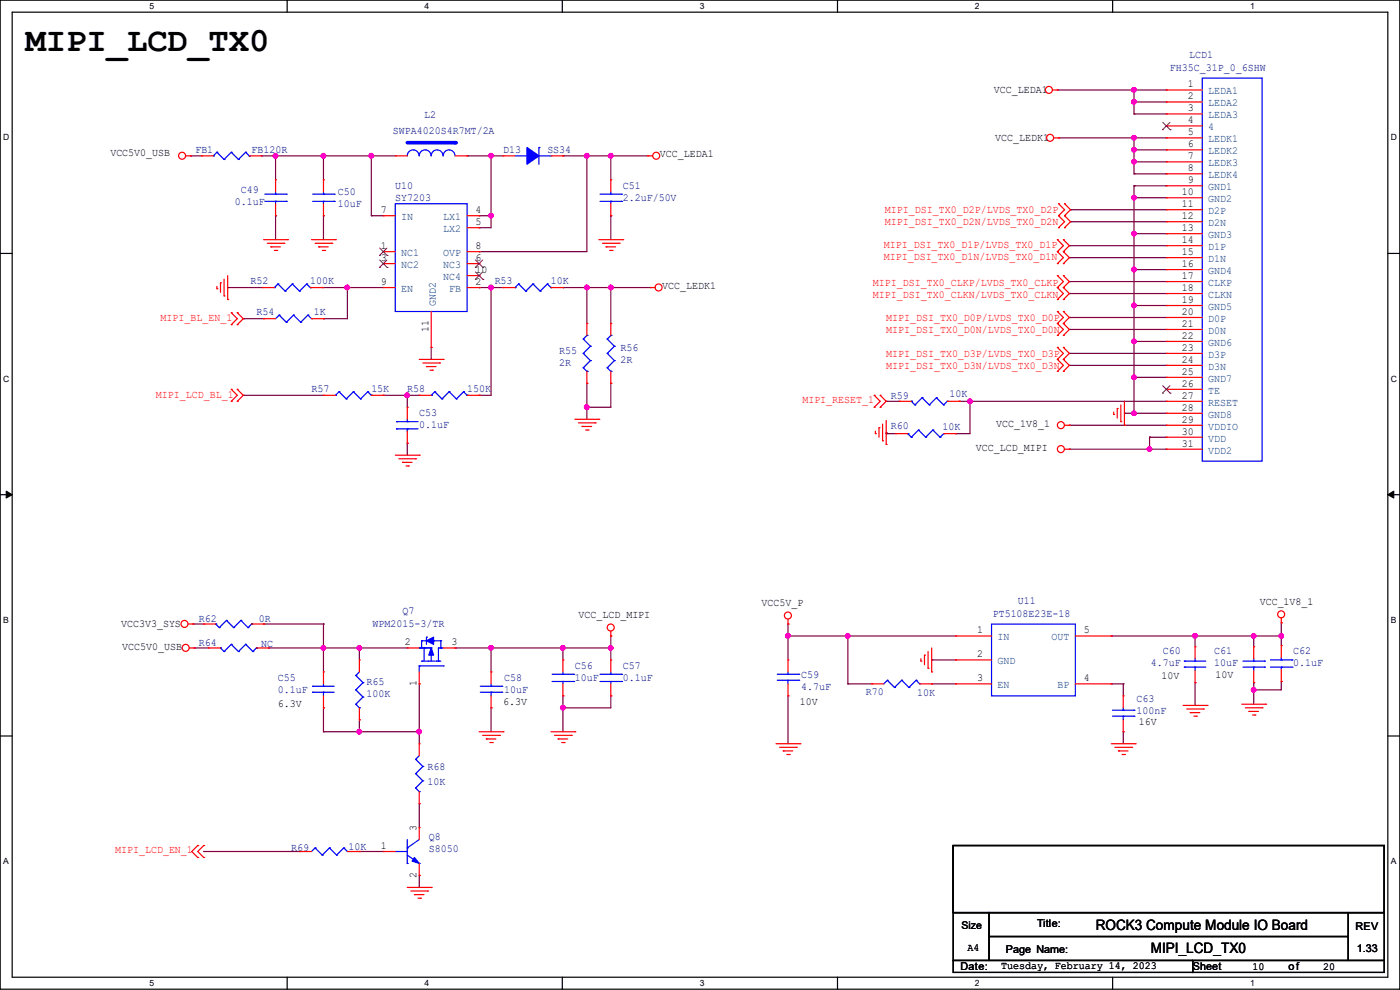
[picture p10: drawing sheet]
<svg xmlns="http://www.w3.org/2000/svg" width="297mm" height="210mm" viewBox="0 0 297 210" stroke-linecap="round" stroke-linejoin="round" font-family="sans-serif">
<path d="M0 0h297v209.8h-297zM2.6 2.6h291.8v204.7h-291.8z" fill="none" stroke="#000" stroke-width=".25"/>
<g fill="#fff">
<path d="M31.7 .3h1v2h-1z"/>
<path d="M31.7 207.6h1v1.9h-1z"/>
</g>
<path d="M60.9 0v2.6M60.9 207.3v2.5" fill="none" stroke="#000" stroke-width=".25"/>
<g fill="#fff">
<path d="M90.1 .3h1v2h-1z"/>
<path d="M90.1 207.6h1v1.9h-1z"/>
</g>
<path d="M119.3 0v2.6M119.3 207.3v2.5" fill="none" stroke="#000" stroke-width=".25"/>
<g fill="#fff">
<path d="M148.5 .3h.9v2h-.9z"/>
<path d="M148.5 207.6h.9v1.9h-.9z"/>
</g>
<path d="M177.7 0v2.6M177.7 207.3v2.5" fill="none" stroke="#000" stroke-width=".25"/>
<g fill="#fff">
<path d="M206.8 .3h1v2h-1z"/>
<path d="M206.8 207.6h1v1.9h-1z"/>
</g>
<path d="M236.1 0v2.6M236.1 207.3v2.5" fill="none" stroke="#000" stroke-width=".25"/>
<g fill="#fff">
<path d="M265.2 .3h1v2h-1z"/>
<path d="M265.2 207.6h1v1.9h-1z"/>
<path d="M.7 28.2h1.2v1.9h-1.2z"/>
<path d="M295.1 28.2h1.2v1.9h-1.2z"/>
<path d="M.7 79.3h1.2v2h-1.2z"/>
<path d="M295.1 79.3h1.2v2h-1.2z"/>
</g>
<path d="M0 53.8h2.6M294.4 53.8h2.6" fill="none" stroke="#000" stroke-width=".25"/>
<g fill="#fff">
<path d="M.7 130.5h1.2v2h-1.2z"/>
<path d="M295.1 130.5h1.1v2h-1.1z"/>
</g>
<path d="M0 104.9h2.6M294.4 104.9h2.6" fill="none" stroke="#000" stroke-width=".25"/>
<path d="M1.3 104.2l1.3 .7-1.3 .8zM294.4 104.9l1.3-.7v1.5z" fill="#000" stroke="#000" stroke-width=".21"/>
<g fill="#fff">
<path d="M.7 181.7h1.2v2h-1.2z"/>
<path d="M295.1 181.7h1.1v2h-1.1z"/>
</g>
<path d="M0 156.1h2.6M294.4 156.1h2.6M202.2 179.4h91.5v14.2h-91.5zM202.2 193.6h7.6v10.2h-7.6zM209.8 193.6h76.2v5.1h-76.2zM209.8 198.7h76.2v5.1h-76.2zM286 193.6h7.7v10.2h-7.7zM202.2 203.8h50.8v2.5h-50.8zM253 203.8h40.7v2.5h-40.7z" fill="none" stroke="#000" stroke-width=".25"/>
<g fill="none" stroke="#800040" stroke-width=".25">
<path d="M224.3 19.1h.1M224.3 19.1h23.1M240.6 19.1h.1M240.6 19.1v5.1M40.4 33.1h.1M40.4 33.1h2.3M55.4 33.1h.1M55.4 33.1h28.5M58.5 33.1h.1M58.5 33.1v5M68.6 33.1h.1M68.6 33.1v5"/>
<path d="M78.8 33.1h.1M78.8 33.1v12.7M99.1 33.1h.1M99.1 33.1h7.6M104.2 33.1h.1M104.2 33.1v15.2h-2.6M119.4 33.1h.1M119.4 33.1h18.1M124.5 33.1h.1M124.5 33.1v20.3h-22.9M129.6 33.1h.1M129.6 33.1v5"/>
<path d="M224.6 29.3h.1M224.6 29.3h22.8M240.6 39.4h.1M240.6 21.6h.1M240.6 24.2h.1M240.6 29.3h.1M240.6 34.3h.1M240.6 36.9h.1M240.6 31.8h.1M240.6 29.3v7.6M240.6 39.4v48.3M240.6 39.4h6.8"/>
<path d="M240.6 21.6h6.8M240.6 24.2h6.8M240.6 34.3h6.8M240.6 36.9h6.8M240.6 31.8h6.8M58.5 45.8h.1M58.5 45.8v5M68.6 45.8h.1M68.6 45.8v5M78.8 45.8h.1M78.8 45.8h2.5M101.6 45.8h.1"/>
<path d="M101.6 53.4h.1M101.6 48.3h.1M101.6 45.8h2.6M104.2 45.8h.1M129.6 45.8h.1M129.6 45.8v5M226.9 54.7h.1M226.9 52.1h.1M226.9 59.7h.1M226.9 54.7h20.5M226.9 52.1h20.5M226.9 59.7h20.5"/>
<path d="M227.1 47h.1M227.1 44.5h.1M227.1 47h20.3M227.1 44.5h20.3M240.6 42h.1M240.6 49.6h.1M240.6 57.2h.1M240.6 42h6.8M240.6 49.6h6.8M240.6 57.2h6.8M48.3 61h.1M48.3 61h7.4"/>
<path d="M51.6 67.6h.1M51.6 67.6h4.3M68.4 61h.1M68.4 61h12.9M68.6 67.6h.1M73.7 61h.1M73.7 61v6.6h-5.1M91.5 73.7h.1M91.5 73.7v2.5M101.6 61h.1M101.6 61h5.1M104.2 61h.1"/>
<path d="M104.2 61v22.9h-2.6M119.4 61h.1M119.4 61h18.6M124.5 61h.1M124.5 61v7.6M129.6 61h.1M129.6 61v7.6M226.9 62.3h.1M226.9 69.9h.1M226.9 77.5h.1M226.9 75h.1M226.9 67.4h.1"/>
<path d="M226.9 62.3h20.5M226.9 69.9h20.5M226.9 77.5h20.5M226.9 75h20.5M226.9 67.4h20.5M240.6 72.4h.1M240.6 64.8h.1M240.6 72.4h6.8M240.6 64.8h6.8M51.6 83.9h.1M51.6 83.9h17M81.3 83.9h.1"/>
<path d="M81.3 83.9h7.6M86.4 83.9h.1M86.4 94h.1M86.4 83.9v2.5M86.4 94v2.6M101.6 83.9h.1M124.5 81.3h.1M124.5 86.4h.1M124.5 81.3v7.6M129.6 81.3h.1M129.6 81.3v5.1h-5.1M188 91.7h.1"/>
<path d="M188 92h.1M188 85.1h.1M188 85.1h2.8M188 92h2M188 91.7v.3M202.7 92h.1M203.5 85.1h.1M203.5 85.1h43.9M205.8 85.1h.1M205.8 85.1v6.9h-3.1M226.9 90.2h.1M226.9 95.3h.1"/>
<path d="M226.9 90.2h20.5M226.9 95.3h20.5M238.5 87.7h.1M238.5 87.7h8.9M240.6 87.7h.1M240.6 80.1h.1M240.6 80.1h6.8M243.9 92.8h.1M243.9 95.3h.1M243.9 92.8v2.5M243.9 92.8h3.5M40.9 132.4h.1"/>
<path d="M40.9 132.4h2.3M41.2 137.5h.1M41.2 137.5h3M55.9 132.4h.1M55.9 132.4h12.7M56.9 137.5h.1M56.9 137.5h29.5M68.6 132.4h.1M68.6 137.5h.1M68.6 132.4v10.1M76.2 137.5h.1M76.2 137.5v2.5"/>
<path d="M96.6 137.5h.1M96.6 137.5h33M104.2 137.5h.1M104.2 137.5v5M119.4 137.5h.1M119.4 137.5v2.5M129.6 134.9h.1M129.6 137.5h.1M129.6 134.9v5.1M167.2 134.9h.1M167.2 132.4h.1M167.2 132.4v7.6"/>
<path d="M167.2 134.9h35.5M179.9 134.9h.1M179.9 134.9v10.2M197.7 140h.1M197.7 140h5M235.8 134.9h.1M235.8 134.9h36M253.5 134.9h.1M253.5 134.9v2.3M266 134.9h.1M266 134.9v2.3M271.8 132.1h.1"/>
<path d="M271.8 134.9h.1M271.8 132.1v4.8M68.6 155.2h.1M68.6 150.2h.1M68.6 150.2v5M68.6 155.2h20.3M76.2 152.7h.1M76.2 155.2h.1M76.2 152.7v2.5M88.9 145.1h.1M88.9 155.2h.1M88.9 145.1v12.7"/>
<path d="M104.2 150.2h.1M104.2 150.2v5M119.4 147.6h.1M119.4 150.2h.1M119.4 147.6v7.6M129.6 147.6h.1M129.6 147.6v2.6h-10.2M167.2 147.6h.1M167.2 147.6v10.2M179.9 145.1h.1M179.9 145.1h5.1M197.7 145.1h.1"/>
<path d="M197.7 145.1h5M235.8 145.1h.1M235.8 145.1h2.5M238.3 145.1h.1M238.3 155.2h.1M238.3 145.1v2.5M238.3 155.2v2.6M253.5 144.8h.1M253.5 144.8v4.8M266 144.8h.1M266 146.3h.1M266 144.8v4.6"/>
<path d="M271.8 144.6h.1M271.8 144.6v1.7h-5.8M88.9 170.5h.1M88.9 170.5v5.1M43.2 180.6h.1M43.2 180.6h20.3M76.2 180.6h.1M76.2 180.6h5.1M88.9 185.7h.1M88.9 185.7v2.6"/>
</g>
<g fill="#f0f" stroke="#f0f" stroke-width=".25">
<circle cx="119.4" cy="150.1" r=".49"/>
<circle cx="129.6" cy="137.4" r=".49"/>
<circle cx="68.6" cy="137.4" r=".49"/>
<circle cx="243.9" cy="95.3" r=".49"/>
<circle cx="76.2" cy="137.4" r=".49"/>
<circle cx="88.9" cy="155.2" r=".49"/>
<circle cx="76.2" cy="155.2" r=".49"/>
<circle cx="119.4" cy="137.4" r=".49"/>
<circle cx="104.2" cy="137.4" r=".49"/>
<circle cx="104.2" cy="45.7" r=".49"/>
<circle cx="104.2" cy="33" r=".49"/>
<circle cx="104.2" cy="61" r=".49"/>
<circle cx="58.4" cy="33" r=".49"/>
<circle cx="86.4" cy="83.8" r=".49"/>
<circle cx="124.5" cy="33" r=".49"/>
<circle cx="129.6" cy="33" r=".49"/>
<circle cx="78.8" cy="33" r=".49"/>
<circle cx="68.6" cy="33" r=".49"/>
<circle cx="129.6" cy="61" r=".49"/>
<circle cx="124.5" cy="61" r=".49"/>
<circle cx="124.5" cy="86.4" r=".49"/>
<circle cx="73.7" cy="61" r=".49"/>
<circle cx="240.6" cy="21.6" r=".49"/>
<circle cx="240.6" cy="19.1" r=".49"/>
<circle cx="240.6" cy="31.8" r=".49"/>
<circle cx="240.6" cy="29.2" r=".49"/>
<circle cx="240.6" cy="34.3" r=".49"/>
<circle cx="240.6" cy="57.2" r=".49"/>
<circle cx="240.6" cy="49.6" r=".49"/>
<circle cx="240.6" cy="72.4" r=".49"/>
<circle cx="240.6" cy="64.8" r=".49"/>
<circle cx="240.6" cy="87.7" r=".49"/>
<circle cx="240.6" cy="80" r=".49"/>
<circle cx="205.8" cy="85.1" r=".49"/>
<circle cx="271.8" cy="134.9" r=".49"/>
<circle cx="167.2" cy="134.9" r=".49"/>
<circle cx="179.9" cy="134.9" r=".49"/>
<circle cx="266" cy="146.3" r=".49"/>
<circle cx="240.6" cy="41.9" r=".49"/>
<circle cx="266" cy="134.9" r=".49"/>
<circle cx="253.5" cy="134.9" r=".49"/>
</g>
<g fill="none" stroke="#f00" stroke-width=".25">
<path d="M223.3 19.1h1M224.3 19.1h.1M247.4 19.1h.1M247.4 19.1h7.7M39.4 33.1h1M40.4 33.1h.1M137.5 33.1h.1M137.5 33.1h1M223.6 29.3h1M224.6 29.3h.1M247.4 21.6h.1M247.4 24.2h.1"/>
<path d="M247.4 26.7h.1M247.4 29.3h.1M247.4 31.8h.1M247.4 34.3h.1M247.4 36.9h.1M247.4 39.4h.1M247.4 29.3h7.7M247.4 21.6h7.7M247.4 24.2h7.7M247.4 26.7h7.7M247.4 31.8h7.7M247.4 34.3h7.7"/>
<path d="M247.4 36.9h7.7M247.4 39.4h7.7M46.8 60h.1M46.8 60v2M47.5 59.2v3.6M48.3 58.5v5M55.9 50.8h5.1M56.7 51.6h3.5M57.4 52.4h.1M57.4 52.4h2.1M58.2 53.1h.5M58.7 53.1h.1"/>
<path d="M60.2 51.6h.1M61 50.8h.1M66.1 50.8h5.1M66.8 51.6h3.6M67.6 52.4h.1M67.6 52.4h2M68.4 53.1h.5M68.9 53.1h.1M70.4 51.6h.1M71.2 50.8h.1M81.3 45.8h.1M81.3 55.9h.1"/>
<path d="M81.3 53.4h.1M81.3 45.8h2.6M81.3 55.9h2.6M81.3 53.4h2.6M99.1 45.8h2.5M99.1 55.9h2.5M99.1 53.4h2.5M99.1 48.3h2.5M99.1 58.5h2.5M101.6 45.8h.1M101.6 55.9h.1M101.6 48.3h.1"/>
<path d="M101.6 58.5h.1M101.6 53.4h.1M127 50.8h5.1M127.8 51.6h3.6M128.6 52.4h.1M128.6 52.4h2M129.3 53.1h.5M129.8 53.1h.1M131.4 51.6h.1M132.1 50.8h.1M224.3 53.4h.1M224.3 50.8h.1"/>
<path d="M224.3 55.9h.1M224.3 58.5h.1M224.3 50.8l1.3 1.3-1.3 1.3M224.3 53.4l1.3 1.3-1.3 1.2M224.3 58.5l1.3 1.2-1.3 1.3M224.6 45.8h.1M224.6 43.2h.1M224.6 48.3h.1M224.6 43.2l1.2 1.3-1.2 1.3M224.6 45.8l1.2 1.2-1.2 1.3M225.6 50.8h.1M225.6 53.4h.1"/>
<path d="M225.6 55.9h.1M225.6 58.5h.1M225.6 50.8l1.3 1.3-1.3 1.3M225.6 53.4l1.3 1.3-1.3 1.2M225.6 58.5l1.3 1.2-1.3 1.3M225.8 43.2h.1M225.8 45.8h.1M225.8 48.3h.1M225.8 43.2l1.3 1.3-1.3 1.3M225.8 45.8l1.3 1.2-1.3 1.3M247.4 42h.1M247.4 44.5h.1"/>
<path d="M247.4 47h.1M247.4 49.6h.1M247.4 52.1h.1M247.4 54.7h.1M247.4 57.2h.1M247.4 59.7h.1M247.4 42h7.7M247.4 44.5h7.7M247.4 47h7.7M247.4 49.6h7.7M247.4 52.1h7.7M247.4 54.7h7.7"/>
<path d="M247.4 57.2h7.7M247.4 59.7h7.7M46 61.3h.1M46 60.7v.6M47.5 62.8h.1M48.3 63.5h.1M49.1 68.9h.1M49.1 66.3h.1M49.1 66.3l1.2 1.3-1.2 1.3M50.3 66.3h.1M50.3 68.9h.1M50.3 66.3l1.3 1.3-1.3 1.3"/>
<path d="M55.7 61h.1M55.7 61h2.5M65.8 61h2.6M68.4 61h.1M81.3 61h.1M81.3 61h2.6M88.9 76.2h5.1M89.7 77h3.6M90.5 77.8h.1M90.5 77.8h2M91.2 78.5h.5M91.5 73.7h.1"/>
<path d="M91.5 66.1v7.6M91.7 78.5h.1M93.3 77h.1M94 76.2h.1M99.1 61h2.5M101.6 61h.1M129.6 68.6h.1M129.6 68.6v2.6M129.6 78.8v2.5M138 61h.1M138 61h1M224.3 61h.1"/>
<path d="M224.3 63.5h.1M224.3 68.6h.1M224.3 66.1h.1M224.3 71.2h.1M224.3 76.2h.1M224.3 73.7h.1M224.3 78.8h.1M224.3 61l1.3 1.3-1.3 1.2M224.3 66.1l1.3 1.3-1.3 1.2M224.3 68.6l1.3 1.3-1.3 1.3M224.3 73.7l1.3 1.3-1.3 1.2M224.3 76.2l1.3 1.3-1.3 1.3"/>
<path d="M225.6 61h.1M225.6 63.5h.1M225.6 66.1h.1M225.6 68.6h.1M225.6 71.2h.1M225.6 73.7h.1M225.6 76.2h.1M225.6 78.8h.1M225.6 61l1.3 1.3-1.3 1.2M225.6 66.1l1.3 1.3-1.3 1.2M225.6 68.6l1.3 1.3-1.3 1.3M225.6 73.7l1.3 1.3-1.3 1.2"/>
<path d="M225.6 76.2l1.3 1.3-1.3 1.3M247.4 62.3h.1M247.4 64.8h.1M247.4 67.4h.1M247.4 69.9h.1M247.4 72.4h.1M247.4 75h.1M247.4 77.5h.1M247.4 62.3h7.7M247.4 64.8h7.7M247.4 67.4h7.7M247.4 69.9h7.7"/>
<path d="M247.4 72.4h7.7M247.4 75h7.7M247.4 77.5h7.7M49.1 85.1h.1M49.1 82.6h.1M49.1 82.6l1.2 1.3-1.2 1.2M50.3 82.6h.1M50.3 85.1h.1M50.3 82.6l1.3 1.3-1.3 1.2M83.9 96.6h5M84.6 97.3h3.6M85.4 98.1h.1"/>
<path d="M85.4 98.1h2M86.1 98.8h.6M86.7 98.8h.1M88.2 97.3h.1M88.9 96.6h.1M122 88.9h5M122.7 89.7h3.6M123.5 90.5h.1M123.5 90.5h2M124.2 91.2h.6M124.8 91.2h.1M126.3 89.7h.1"/>
<path d="M127 88.9h.1M129.6 81.3h.1M185.5 86.4h.1M185.5 83.9h.1M185.5 83.9l1.2 1.2-1.2 1.3M185.7 92h.1M185.7 91.5v.5M186.5 90.7h.1M186.5 90.7v2.1M186.7 83.9h.1M186.7 86.4h.1M186.7 83.9l1.3 1.2-1.3 1.3"/>
<path d="M187.2 93.5h.1M187.2 90v3.5M188 94.3h.1M188 89.2v5.1M225.8 95.3h1.1M225.8 90.2h1.1M226.9 95.3h.1M226.9 90.2h.1M236.3 87.9h.1M236.3 87.4v.5M237 86.7h.1M237 86.7v2"/>
<path d="M237.8 89.5h.1M237.8 85.9v3.6M238.5 90.2h.1M238.5 85.1v5.1M247.4 80.1h.1M247.4 82.6h.1M247.4 85.1h.1M247.4 87.7h.1M247.4 90.2h.1M247.4 92.8h.1M247.4 95.3h.1M247.4 95.3h7.7"/>
<path d="M247.4 90.2h7.7M247.4 80.1h7.7M247.4 82.6h7.7M247.4 85.1h7.7M247.4 87.7h7.7M247.4 92.8h7.7M39.9 132.4h1M40.2 137.5h1M40.9 132.4h.1M41.2 137.5h.1M129.6 134.9h.1M129.6 140h.1"/>
<path d="M129.6 133.9v1M129.6 140v2.5M167.2 132.4h.1M167.2 131.4v1M195.4 139.7v.6M196.1 139h.1M196.1 139v2M196.9 138.2v3.6M197.7 137.5v5M271.8 132.1h.1M271.8 131.1v1M101.6 155.2h5.1"/>
<path d="M102.4 156h3.6M103.2 156.8h.1M103.2 156.8h2M103.9 157.5h.5M104.4 157.5h.1M106 156h.1M106.7 155.2h.1M116.9 155.2h5.1M117.6 156h3.6M118.4 156.8h.1M118.4 156.8h2M119.2 157.5h.5"/>
<path d="M119.7 157.5h.1M121.2 156h.1M122 155.2h.1M129.6 147.6h.1M129.6 145.1v2.5M164.6 157.8h5.1M165.4 158.5h3.6M166.2 159.3h.1M166.2 159.3h2M169 158.5h.1M169.7 157.8h.1M195.4 140.3h.1"/>
<path d="M196.9 141.8h.1M197.7 142.5h.1M235.8 157.8h5M236.5 158.5h3.6M237.3 159.3h.1M237.3 159.3h2M240.1 158.5h.1M240.8 157.8h.1M251 149.6h5.1M251.8 150.4h3.5M252.5 151.2h.1M252.5 151.2h2.1"/>
<path d="M253.3 151.9h.5M253.8 151.9h.1M255.3 150.4h.1M256.1 149.6h.1M263.4 149.4h5.1M264.2 150.2h3.6M265 150.9h.1M265 150.9h2M265.7 151.7h.5M266.2 151.7h.1M267.8 150.2h.1M268.5 149.4h.1"/>
<path d="M42 179.4h.1M42 179.4l-1.3 1.2 1.3 1.3M43.2 179.4h.1M43.2 179.4l-1.2 1.2 1.2 1.3M166.9 160.1h.5M167.4 160.1h.1M238 160.1h.5M238.5 160.1h.1M42 181.9h.1M43.2 181.9h.1M86.4 188.3h5.1M87.2 189h3.5"/>
<path d="M87.9 189.8h.1M87.9 189.8h2.1M88.7 190.5h.5M89.2 190.5h.1M90.7 189h.1M91.5 188.3h.1"/>
<circle cx="222.5" cy="19.1" r=".74"/>
<circle cx="38.6" cy="33" r=".74"/>
<circle cx="139.2" cy="33" r=".74"/>
<circle cx="222.8" cy="29.2" r=".74"/>
<circle cx="139.7" cy="61" r=".74"/>
<circle cx="225.1" cy="95.3" r=".74"/>
<circle cx="225.1" cy="90.2" r=".74"/>
<circle cx="39.1" cy="132.4" r=".74"/>
<circle cx="39.4" cy="137.4" r=".74"/>
<circle cx="129.6" cy="133.1" r=".74"/>
<circle cx="167.2" cy="130.6" r=".74"/>
<circle cx="271.8" cy="130.3" r=".74"/>
</g>
<g fill="none" stroke="#00f" stroke-width=".25">
<path d="M255.1 16.6h12.7v81.2h-12.7zM86.4 33.1a1.25 1.25 0 0 1 1.3-1.3 1.25 1.25 0 0 1 1.2 1.3M88.9 33.1a1.25 1.25 0 0 1 1.3-1.3 1.25 1.25 0 0 1 1.2 1.3M91.5 33.1a1.25 1.25 0 0 1 1.2-1.3 1.25 1.25 0 0 1 1.3 1.3M94 33.1a1.25 1.25 0 0 1 1.3-1.3 1.25 1.25 0 0 1 1.2 1.3M83.9 43.2h15.2v22.9h-15.2zM58.2 61h.1M59 60.2h.1M59 60.2l-.8 .8M59 60.2l1.5 1.6M60.5 61.8h.1M62 60.2h.1"/>
<path d="M62 60.2l-1.5 1.6M62 60.2l1.5 1.6M63.5 61.8h.1M65.1 60.2h.1M65.1 60.2l-1.6 1.6M65.1 60.2l.7 .8M65.8 61h.1M128.8 71.9h.1M128.8 75h.1M128.8 78h.1M128.8 71.9l1.5 1.5M128.8 75l1.5 1.5"/>
<path d="M128.8 78l.8 .8M129.6 78.8h.1M129.6 71.2h.1M129.6 71.2l-.8 .7M130.3 73.4h.1M130.3 76.5h.1M130.3 73.4l-1.5 1.6M130.3 76.5l-1.5 1.5M127.3 144.6h4.6M127.3 143h4.6M129.6 143h.1M129.6 144.6h.1"/>
<path d="M129.6 142.5v.5M129.6 144.6v.5M131.9 144.6h.1M131.9 143h.1"/>
</g>
<g fill="none" stroke="#804000" stroke-width=".21">
<path d="M246.6 27.5h.1M246.7 26l1.5 1.5M248.2 26l-1.6 1.5M248.2 27.5h.1M80.5 56.7h.1M80.5 54.2h.1M80.6 55.2l1.5 1.5M80.6 52.6l1.5 1.6M82.1 55.2l-1.6 1.5M82.1 52.6l-1.6 1.6M82.1 56.7h.1M82.1 54.2h.1"/>
<path d="M100.8 56.7h.1M100.8 59.3h.1M100.9 55.2l1.5 1.5M100.9 57.7l1.5 1.6M102.4 55.2l-1.6 1.5M102.4 57.7l-1.6 1.6M102.4 56.7h.1M102.4 59.3h.1M246.6 83.4h.1M246.7 81.8l1.5 1.6M248.2 81.8l-1.6 1.6M248.2 83.4h.1"/>
</g>
<path d="M86.4 30.3h10.2" fill="none" stroke="#00f" stroke-width=".76"/>
<circle cx="96.6" cy="30.3" r=".38" fill="#00f"/>
<g fill="none" stroke="#f00" stroke-width=".25">
<path d="M42.7 33.1h.1M42.7 33.1h2.6M52.9 33.1h2.5M55.4 33.1h.1M58.5 38.1h.1M58.5 38.1v2.6M68.6 38.1h.1M68.6 38.1v2.6M83.9 33.1h.1M83.9 33.1h2.5M96.6 33.1h2.5M99.1 33.1h.1"/>
<path d="M106.7 33.1h.1M106.7 33.1h2.6M116.9 33.1h2.5M119.4 33.1h.1M129.6 38.1h.1M129.6 38.1v2.6M58.5 45.8h.1M58.5 43.2v2.6M68.6 45.8h.1M68.6 43.2v2.6M129.6 45.8h.1M129.6 43.2v2.6"/>
<path d="M55.9 67.6h.1M55.9 67.6h2.6M66.1 67.6h2.5M68.6 67.6h.1M106.7 61h.1M106.7 61h2.6M116.9 61h2.5M119.4 61h.1M124.5 68.6h.1M124.5 68.6v2.6M124.5 78.8v2.5M68.6 83.9h.1"/>
<path d="M68.6 83.9h2.6M78.8 83.9h2.5M81.3 83.9h.1M86.4 94h.1M86.4 86.4h.1M86.4 86.4v2.5M86.4 91.5v2.5M88.9 83.9h.1M88.9 83.9h2.6M99.1 83.9h2.5M101.6 83.9h.1M124.5 81.3h.1"/>
<path d="M190 92h.1M190 92h2.6M190.8 85.1h.1M190.8 85.1h2.5M200.2 92h2.5M201 85.1h2.5M202.7 92h.1M203.5 85.1h.1M43.2 132.4h.1M43.2 132.4h2.6M44.2 137.5h.1M44.2 137.5h2.6"/>
<path d="M53.4 132.4h2.5M54.4 137.5h2.5M55.9 132.4h.1M56.9 137.5h.1M76.2 140h.1M76.2 140v2.5M86.4 137.5h.1M86.4 137.5h2.5M94 137.5h2.6M96.6 137.5h.1M119.4 140h.1M119.4 140v2.5"/>
<path d="M167.2 140h.1M167.2 140v2.5M202.7 134.9h.1M202.7 140h.1M202.7 134.9h7.7M202.7 140h7.7M228.1 134.9h7.7M235.8 134.9h.1M253.5 137.2h.1M253.5 137.2v2.5M266 137.2h.1M266 137.2v2.5"/>
<path d="M271.8 136.9h.1M271.8 136.9v2.6M68.6 142.5h.1M68.6 150.2h.1M68.6 142.5v2.6M68.6 147.6v2.6M76.2 152.7h.1M76.2 150.2v2.5M88.9 157.8h.1M88.9 145.1h.1M88.9 142.5v2.6M88.9 157.8v2.5"/>
<path d="M104.2 142.5h.1M104.2 150.2h.1M104.2 142.5v2.6M104.2 147.6v2.6M119.4 147.6h.1M119.4 145.1v2.5M167.2 147.6h.1M167.2 145.1v2.5M185 145.1h.1M185 145.1h2.5M195.1 145.1h2.6M197.7 145.1h.1"/>
<path d="M202.7 145.1h.1M202.7 145.1h7.7M228.1 145.1h7.7M235.8 145.1h.1M238.3 147.6h.1M238.3 155.2h.1M238.3 147.6v2.6M238.3 152.7v2.5M253.5 144.8h.1M253.5 142.3v2.5M266 144.8h.1M266 142.3v2.5"/>
<path d="M271.8 144.6h.1M271.8 142v2.6M88.9 175.6h.1M88.9 170.5h.1M88.9 167.9v2.6M88.9 175.6v2.5M63.5 180.6h.1M63.5 180.6h2.6M73.7 180.6h2.5M76.2 180.6h.1M81.3 180.6h.1M81.3 180.6h2.6"/>
<path d="M88.9 185.7h.1M88.9 183.2v2.5"/>
</g>
<g fill="none" stroke="#00f" stroke-width=".25">
<path d="M45.3 33.1h.1M46 32.3h.1M46 32.3l-.7 .8M46 32.3l1.5 1.5M47.5 33.8h.1M49.1 32.3h.1M49.1 32.3l-1.6 1.5M49.1 32.3l1.5 1.5M50.6 33.8h.1M52.1 32.3h.1M52.1 32.3l-1.5 1.5M52.1 32.3l.8 .8"/>
<path d="M52.9 33.1h.1M109.3 33.1h2.5M111.8 33.1h.1M114.3 31.3h.1M114.3 31.3v3.5M114.3 33.1h2.6M116.9 33.1h.1M56.2 42.7h4.5M56.2 41.2h4.5M58.5 41.2h.1M58.5 42.7h.1M58.5 40.7v.5"/>
<path d="M58.5 42.7v.5M60.7 42.7h.1M60.7 41.2h.1M66.3 42.7h4.6M66.3 41.2h4.6M68.6 41.2h.1M68.6 42.7h.1M68.6 40.7v.5M68.6 42.7v.5M70.9 42.7h.1M70.9 41.2h.1M127.3 42.7h4.6"/>
<path d="M127.3 41.2h4.6M129.6 41.2h.1M129.6 42.7h.1M129.6 40.7v.5M129.6 42.7v.5M131.9 42.7h.1M131.9 41.2h.1M59.2 66.8h.1M59.2 66.8l-.7 .8M59.2 66.8l1.5 1.6M60.7 68.4h.1M62.3 66.8h.1"/>
<path d="M62.3 66.8l-1.6 1.6M62.3 66.8l1.5 1.6M63.8 68.4h.1M65.3 66.8h.1M65.3 66.8l-1.5 1.6M65.3 66.8l.8 .8M66.1 67.6h.1M109.3 61h.1M110 60.2h.1M110 60.2l1.5 1.6M110 60.2l-.7 .8M111.5 61.8h.1"/>
<path d="M113.1 60.2h.1M113.1 60.2l-1.6 1.6M113.1 60.2l1.5 1.6M114.6 61.8h.1M116.1 60.2h.1M116.1 60.2l-1.5 1.6M116.1 60.2l.8 .8M116.9 61h.1M123.7 71.9h.1M123.7 75h.1M123.7 78h.1M123.7 71.9l1.6 1.5"/>
<path d="M123.7 75l1.6 1.5M123.7 78l.8 .8M124.5 78.8h.1M124.5 71.2h.1M124.5 71.2l-.8 .7M125.3 73.4h.1M125.3 76.5h.1M125.3 73.4l-1.6 1.6M125.3 76.5l-1.6 1.5M71.2 83.9h.1M71.9 83.1h.1M71.9 83.1l-.7 .8"/>
<path d="M71.9 83.1l1.5 1.5M73.4 84.6h.1M75 83.1h.1M75 83.1l-1.6 1.5M75 83.1l1.5 1.5M76.5 84.6h.1M78 83.1h.1M78 83.1l-1.5 1.5M78 83.1l.8 .8M78.8 83.9h.1M84.1 89.5h.1M84.1 91h.1"/>
<path d="M84.1 89.5h4.6M84.1 91h4.6M86.4 91h.1M86.4 89.5h.1M86.4 88.9v.6M86.4 91v.5M91.5 83.9h.1M92.2 83.1h.1M92.2 83.1l-.7 .8M92.2 83.1l1.6 1.5M93.8 84.6h.1M95.3 83.1h.1"/>
<path d="M95.3 83.1l-1.5 1.5M95.3 83.1l1.5 1.5M96.8 84.6h.1M98.3 83.1h.1M98.3 83.1l-1.5 1.5M98.3 83.1l.8 .8M99.1 83.9h.1M192.6 92h.1M192.6 92l.7 .8M193.3 92.8h.1M193.3 85.1h.1M193.3 85.1l.8 .8"/>
<path d="M194.1 85.9h.1M194.9 91.2h.1M194.9 91.2l1.5 1.6M194.9 91.2l-1.6 1.6M195.6 84.4h.1M195.6 84.4l1.5 1.5M195.6 84.4l-1.5 1.5M196.4 92.8h.1M197.1 85.9h.1M197.9 91.2h.1M197.9 91.2l1.5 1.6M197.9 91.2l-1.5 1.6"/>
<path d="M198.7 84.4h.1M198.7 84.4l1.5 1.5M198.7 84.4l-1.6 1.5M199.4 92.8h.1M200.2 92h.1M200.2 85.9h.1M200.2 92l-.8 .8M201 85.1h.1M201 85.1l-.8 .8M45.8 132.4h.1M45.8 132.4l.7 .7M46.5 133.1h.1"/>
<path d="M46.8 137.5h.1M46.8 137.5l.7 .7M47.5 138.2h.1M48 131.6h.1M48 131.6l-1.5 1.5M48 131.6l1.6 1.5M49.1 136.7h.1M49.1 136.7l-1.6 1.5M49.1 136.7l1.5 1.5M49.6 133.1h.1M50.6 138.2h.1M51.1 131.6h.1"/>
<path d="M51.1 131.6l-1.5 1.5M51.1 131.6l1.5 1.5M52.1 136.7h.1M52.1 136.7l-1.5 1.5M52.1 136.7l1.5 1.5M52.6 133.1h.1M53.4 132.4h.1M53.4 132.4l-.8 .7M53.6 138.2h.1M54.4 137.5h.1M54.4 137.5l-.8 .7M88.9 137.5h.1"/>
<path d="M88.9 137.5h2.6M89.5 135.9h.1M89.5 137.5h.1M89.5 135.9h1M89.5 135.9v1.6M90 137.5h.1M90 137.5v2.8M90.5 135.2h.1M90.5 135.2v1.5M91.5 137.5h.1M91.5 138.7h.1M91.5 137.5v1"/>
<path d="M91.5 138.7v1.6M92 135.9h.1M92 135.9h1.5M93 137.5h.1M93 137.5h1M93 137.5v2.8M93.5 137.5h.1M93.5 135.9h.1M93.5 135.9v1.6M210.4 132.4h17.7v15.2h-17.7zM253.5 139.7v.6M266 139.7v.6"/>
<path d="M269.5 140h4.6M271.8 140h.1M271.8 139.5v.5M274.1 140h.1M66.3 146.9h.1M66.3 145.6h.1M66.3 146.9h4.6M66.3 145.6h4.6M68.6 145.6h.1M68.6 146.9h.1M68.6 145.1v.5M68.6 146.9v.7"/>
<path d="M75.5 143.3h.1M75.5 146.3h.1M75.5 149.4h.1M75.5 143.3l1.5 1.5M75.5 146.3l1.5 1.6M75.5 149.4l.7 .8M76.2 150.2h.1M76.2 142.5l-.7 .8M77 144.8h.1M77 147.9h.1M77 144.8l-1.5 1.5M77 147.9l-1.5 1.5"/>
<path d="M88.9 141.3h.1M88.9 141.3v1.2M88.9 141.3h5.1M89.5 140.3h.1M89.5 140.3h1M90.7 140.3h.1M90.7 140.3h1.5M92.5 140.3h.1M92.5 140.3h1M93 140.3h.1M94 141.3h.1M101.9 146.9h4.6"/>
<path d="M101.9 145.6h4.6M104.2 145.6h.1M104.2 146.9h.1M104.2 145.1v.5M104.2 146.9v.7M106.5 146.9h.1M106.5 145.6h.1M117.1 143h4.6M117.1 144.6h4.6M119.4 143h.1M119.4 144.6h.1M119.4 142.5v.5"/>
<path d="M119.4 144.6v.5M121.7 144.6h.1M121.7 143h.1M164.9 144.3h4.6M164.9 143h4.6M167.2 143h.1M167.2 144.3h.1M167.2 142.5v.5M167.2 144.3v.8M169.5 144.3h.1M169.5 143h.1M188.3 144.3h.1"/>
<path d="M188.3 144.3l-.8 .8M188.3 144.3l1.5 1.5M189.8 145.8h.1M191.3 144.3h.1M191.3 144.3l-1.5 1.5M191.3 144.3l1.5 1.5M192.8 145.8h.1M194.4 144.3h.1M194.4 144.3l-1.6 1.5M194.4 144.3l.7 .8M195.1 145.1h.1M236 151.9h4.6"/>
<path d="M236 150.7h4.6M238.3 150.7h.1M238.3 151.9h.1M238.3 150.2v.5M238.3 151.9v.8M240.6 151.9h.1M240.6 150.7h.1M251.2 141.5h.1M251.2 140.3h.1M251.2 141.5h4.6M251.2 140.3h4.6M253.5 140.3h.1"/>
<path d="M253.5 141.5h.1M253.5 141.5v.8M263.7 141.5h4.6M263.7 140.3h4.6M266 140.3h.1M266 141.5h.1M266 141.5v.8M268.3 141.5h.1M268.3 140.3h.1M269.5 141.5h4.6M271.8 141.5h.1M271.8 141.5v.5"/>
<path d="M274.1 141.5h.1M66.8 179.9h.1M66.8 179.9l-.7 .7M66.8 179.9l1.6 1.5M69.9 179.9h.1M69.9 179.9l-1.5 1.5M69.9 179.9l1.5 1.5M72.9 179.9h.1M72.9 179.9l-1.5 1.5M72.9 179.9l.8 .7M86.4 179.9h.1M86.4 178.1v5.1"/>
<path d="M88.2 161.1h.1M88.2 164.1h.1M88.2 167.2h.1M88.2 161.1l1.5 1.5M88.2 164.1l1.5 1.6M88.2 167.2l.7 .7M88.9 167.9h.1M88.9 178.1l-2.5 1.8M88.9 160.3l-.7 .8M89.7 162.6h.1M89.7 165.7h.1M89.7 162.6l-1.5 1.5"/>
<path d="M89.7 165.7l-1.5 1.5M68.4 181.4h.1M71.4 181.4h.1M73.7 180.6h.1M83.9 180.6h.1M83.9 180.6h2.5M86.4 183.2h.1M86.4 181.4l2.5 1.8M88.9 183.2h.1"/>
</g>
<g fill="#00f" stroke="#00f" stroke-width=".25">
<path d="M87.9 181.9l1 1.3-1.5-.5z"/>
<path d="M91.5 137.5l.5 1.5h-1z"/>
<path d="M90.5 135.9l1.5-.7v1.5z"/>
<path d="M111.8 31.3l2.5 1.8-2.5 1.7z" fill-rule="evenodd"/>
</g>
<g fill="#f0f" stroke="#f0f" stroke-width=".25">
<circle cx="119.4" cy="150.1" r=".49"/>
<circle cx="129.6" cy="137.4" r=".49"/>
<circle cx="68.6" cy="137.4" r=".49"/>
<circle cx="243.9" cy="95.3" r=".49"/>
<circle cx="76.2" cy="137.4" r=".49"/>
<circle cx="88.9" cy="155.2" r=".49"/>
<circle cx="76.2" cy="155.2" r=".49"/>
<circle cx="119.4" cy="137.4" r=".49"/>
<circle cx="104.2" cy="137.4" r=".49"/>
<circle cx="104.2" cy="45.7" r=".49"/>
<circle cx="104.2" cy="33" r=".49"/>
<circle cx="104.2" cy="61" r=".49"/>
<circle cx="58.4" cy="33" r=".49"/>
<circle cx="86.4" cy="83.8" r=".49"/>
<circle cx="124.5" cy="33" r=".49"/>
<circle cx="129.6" cy="33" r=".49"/>
<circle cx="78.8" cy="33" r=".49"/>
<circle cx="68.6" cy="33" r=".49"/>
<circle cx="129.6" cy="61" r=".49"/>
<circle cx="124.5" cy="61" r=".49"/>
<circle cx="124.5" cy="86.4" r=".49"/>
<circle cx="73.7" cy="61" r=".49"/>
<circle cx="240.6" cy="21.6" r=".49"/>
<circle cx="240.6" cy="19.1" r=".49"/>
<circle cx="240.6" cy="31.8" r=".49"/>
<circle cx="240.6" cy="29.2" r=".49"/>
<circle cx="240.6" cy="34.3" r=".49"/>
<circle cx="240.6" cy="57.2" r=".49"/>
<circle cx="240.6" cy="49.6" r=".49"/>
<circle cx="240.6" cy="72.4" r=".49"/>
<circle cx="240.6" cy="64.8" r=".49"/>
<circle cx="240.6" cy="87.7" r=".49"/>
<circle cx="240.6" cy="80" r=".49"/>
<circle cx="205.8" cy="85.1" r=".49"/>
<circle cx="271.8" cy="134.9" r=".49"/>
<circle cx="167.2" cy="134.9" r=".49"/>
<circle cx="179.9" cy="134.9" r=".49"/>
<circle cx="266" cy="146.3" r=".49"/>
<circle cx="240.6" cy="41.9" r=".49"/>
<circle cx="266" cy="134.9" r=".49"/>
<circle cx="253.5" cy="134.9" r=".49"/>
</g>
<text font-size="7.2" x="5.4" y="10.9">MIPI_LCD_TX0</text>
<g font-size="3">
<text x="232.5" y="197.4">ROCK3 Compute Module IO Board</text>
<text x="244.1" y="202.2">MIPI_LCD_TX0</text>
</g>
<g font-size="2.3" fill="#000080">
<text x="248.2" y="15.1">FH35C_31P_0_6SHW</text>
<text x="252.3" y="12.3">LCD1</text>
<text x="83.4" y="28.3">SWPA4020S4R7MT/2A</text>
<text x="90" y="25">L2</text>
<text x="41.4" y="32.4">FB1</text>
<text x="53.4" y="32.4">FB120R</text>
<text x="106.7" y="32.4">D13</text>
<text x="116.1" y="32.4">SS34</text>
<text x="51.1" y="41">C49</text>
<text x="71.7" y="41.3">C50</text>
<text x="83.9" y="40">U10</text>
<text x="132.1" y="40">C51</text>
<text x="49.8" y="43.6">0.1uF</text>
<text x="71.7" y="43.8">10uF</text>
<text x="83.9" y="42.5">SY7203</text>
<text x="132.1" y="42.5">2.2uF/50V</text>
<text x="53.1" y="60.3">R52</text>
<text x="65.8" y="60.3">100K</text>
<text x="104.9" y="60.3">R53</text>
<text x="116.9" y="60.3">10K</text>
<text x="54.4" y="66.9">R54</text>
<text x="66.6" y="66.9">1K</text>
<text x="118.7" y="75.1">R55</text>
<text x="118.7" y="77.6">2R</text>
<text x="131.6" y="74.5">R56</text>
<text x="131.6" y="77.1">2R</text>
<text x="66.1" y="83.2">R57</text>
<text x="78.8" y="83.2">15K</text>
<text x="86.4" y="83.2">R58</text>
<text x="99.1" y="83.2">150K</text>
<text x="88.9" y="88.3">C53</text>
<text x="189" y="84.7">R59</text>
<text x="201.5" y="84.2">10K</text>
<text x="88.9" y="90.8">0.1uF</text>
<text x="189" y="91.1">R60</text>
<text x="199.9" y="91.3">10K</text>
<text x="42.2" y="132">R62</text>
<text x="54.9" y="132">0R</text>
<text x="85.4" y="130.2">Q7</text>
<text x="210.6" y="130.9">PT5108E23E-18</text>
<text x="215.9" y="128.1">U11</text>
<text x="42.2" y="137">R64</text>
<text x="55.4" y="137.3">NC</text>
<text x="79" y="133">WPM2015-3/TR</text>
<text x="122" y="141.9">C56</text>
<text x="132.1" y="141.9">C57</text>
<text x="170" y="143.9">C59</text>
<text x="244.1" y="141.4">4.7uF</text>
<text x="246.7" y="138.8">C60</text>
<text x="257.6" y="138.8">C61</text>
<text x="257.6" y="141.4">10uF</text>
<text x="274.4" y="138.8">C62</text>
<text x="274.4" y="141.4">0.1uF</text>
<text x="59" y="144.4">C55</text>
<text x="59" y="146.9">0.1uF</text>
<text x="77.8" y="145.4">R65</text>
<text x="77.8" y="148">100K</text>
<text x="107" y="144.4">C58</text>
<text x="107" y="146.9">10uF</text>
<text x="122" y="144.4">10uF</text>
<text x="132.1" y="144.4">0.1uF</text>
<text x="170" y="146.4">4.7uF</text>
<text x="183.7" y="147.4">R70</text>
<text x="194.6" y="147.7">10K</text>
<text x="241.1" y="149">C63</text>
<text x="241.1" y="151.5">100nF</text>
<text x="90.7" y="163.4">R68</text>
<text x="90.7" y="166.5">10K</text>
<text x="91" y="178.2">Q8</text>
<text x="61.8" y="180.5">R69</text>
<text x="74" y="180.2">10K</text>
<text x="91" y="180.7">S8050</text>
</g>
<g font-size="2.3">
<text x="210.9" y="19.7">VCC_LEDA1</text>
<text x="252" y="18.5">1</text>
<text x="252" y="21.1">2</text>
<text x="252" y="23.6">3</text>
<text x="211.1" y="29.8">VCC_LEDK1</text>
<text x="252" y="26.2">4</text>
<text x="252" y="28.7">5</text>
<text x="23.4" y="33.1">VCC5V0_USB</text>
<text x="140" y="33.4">VCC_LEDA1</text>
<text x="252" y="31.2">6</text>
<text x="252" y="33.8">7</text>
<text x="250.7" y="41.4">10</text>
<text x="252" y="36.3">8</text>
<text x="252" y="38.9">9</text>
<text x="80.8" y="45.2">7</text>
<text x="100.9" y="45.2">4</text>
<text x="100.9" y="47.8">5</text>
<text x="250.7" y="43.9">11</text>
<text x="250.7" y="46.5">12</text>
<text x="80.8" y="52.8">1</text>
<text x="100.9" y="52.8">8</text>
<text x="250.7" y="49">13</text>
<text x="250.7" y="51.6">14</text>
<text x="80.8" y="55.4">3</text>
<text x="100.9" y="55.4">6</text>
<text x="100.9" y="57.9">10</text>
<text x="250.7" y="54.1">15</text>
<text x="250.7" y="56.6">16</text>
<text x="250.7" y="59.2">17</text>
<text x="80.8" y="60.5">9</text>
<text x="100.9" y="60.5">2</text>
<text x="140.5" y="61.3">VCC_LEDK1</text>
<text x="250.7" y="61.7">18</text>
<text x="250.7" y="64.3">19</text>
<text x="90.9" y="70.4" transform="rotate(-90 90.9 70.4)">11</text>
<text x="250.7" y="66.8">20</text>
<text x="250.7" y="69.3">21</text>
<text x="250.7" y="71.9">22</text>
<text x="250.7" y="74.4">23</text>
<text x="250.7" y="77">24</text>
<text x="250.7" y="79.5">25</text>
<text x="250.7" y="82">26</text>
<text x="250.7" y="84.6">27</text>
<text x="250.7" y="87.1">28</text>
<text x="250.7" y="89.7">29</text>
<text x="207.1" y="95.6">VCC_LCD_MIPI</text>
<text x="211.4" y="90.6">VCC_1V8_1</text>
<text x="250.7" y="92.2">30</text>
<text x="250.7" y="94.7">31</text>
<text x="122.7" y="131.2">VCC_LCD_MIPI</text>
<text x="161.6" y="128.7">VCC5V_P</text>
<text x="267.2" y="128.4">VCC_1V8_1</text>
<text x="25.7" y="133">VCC3V3_SYS</text>
<text x="26" y="137.8">VCC5V0_USB</text>
<text x="85.9" y="136.9">2</text>
<text x="95.8" y="136.9">3</text>
<text x="207.3" y="134.4">1</text>
<text x="229.9" y="134.4">5</text>
<text x="207.3" y="139.4">2</text>
<text x="257.9" y="143.9">10V</text>
<text x="59" y="150">6.3V</text>
<text x="88.4" y="145.6" transform="rotate(-90 88.4 145.6)">1</text>
<text x="106.7" y="149.5">6.3V</text>
<text x="169.7" y="149.5">10V</text>
<text x="207.3" y="144.5">3</text>
<text x="229.9" y="144.5">4</text>
<text x="246.4" y="144.1">10V</text>
<text x="241.6" y="153.8">16V</text>
<text x="88.4" y="176.3" transform="rotate(-90 88.4 176.3)">3</text>
<text x="80.8" y="180.1">1</text>
<text x="88.4" y="186.2" transform="rotate(-90 88.4 186.2)">2</text>
<text x="220" y="196.7">Title:</text>
<text x="287.6" y="197.2">REV</text>
<text x="205.3" y="201.8">A4</text>
<text x="213.4" y="202.3">Page Name:</text>
<text x="287.8" y="202">1.33</text>
<text x="203.8" y="205.8">Date:</text>
<text x="212.4" y="205.6">Tuesday, February 14, 2023</text>
<text x="253" y="205.8">Sheet</text>
<text x="265.7" y="205.9">10</text>
<text x="273.3" y="205.8">of</text>
<text x="280.7" y="205.9">20</text>
</g>
<g font-size="2.3" fill="#004080">
<text x="256.3" y="20">LEDA1</text>
<text x="256.3" y="22.6">LEDA2</text>
<text x="256.3" y="25.1">LEDA3</text>
<text x="256.3" y="27.6">4</text>
<text x="256.3" y="30.2">LEDK1</text>
<text x="256.3" y="32.7">LEDK2</text>
<text x="256.3" y="35.3">LEDK3</text>
<text x="256.3" y="37.8">LEDK4</text>
<text x="256.3" y="40.3">GND1</text>
<text x="85.1" y="46.7">IN</text>
<text x="94" y="46.7">LX1</text>
<text x="256.3" y="42.9">GND2</text>
<text x="256.3" y="45.4">D2P</text>
<text x="256.3" y="48">D2N</text>
<text x="94" y="49.2">LX2</text>
<text x="256.3" y="50.5">GND3</text>
<text x="256.3" y="53">D1P</text>
<text x="85.1" y="56.9">NC2</text>
<text x="85.1" y="54.3">NC1</text>
<text x="94" y="56.9">NC3</text>
<text x="94" y="59.4">NC4</text>
<text x="94" y="54.3">OVP</text>
<text x="256.3" y="55.6">D1N</text>
<text x="256.3" y="58.1">GND4</text>
<text x="85.1" y="61.9">EN</text>
<text x="92.5" y="64.8" transform="rotate(-90 92.5 64.8)">GND2</text>
<text x="95.3" y="61.9">FB</text>
<text x="256.3" y="60.7">CLKP</text>
<text x="256.3" y="63.2">CLKN</text>
<text x="256.3" y="65.7">GND5</text>
<text x="256.3" y="68.3">D0P</text>
<text x="256.3" y="70.8">D0N</text>
<text x="256.3" y="73.4">GND6</text>
<text x="256.3" y="75.9">D3P</text>
<text x="256.3" y="78.4">D3N</text>
<text x="256.3" y="81">GND7</text>
<text x="256.3" y="83.5">TE</text>
<text x="256.3" y="86.1">RESET</text>
<text x="256.3" y="88.6">GND8</text>
<text x="256.3" y="91.1">VDDIO</text>
<text x="256.3" y="93.7">VDD</text>
<text x="256.3" y="96.2">VDD2</text>
<text x="211.6" y="135.8">IN</text>
<text x="223.1" y="135.8">OUT</text>
<text x="211.6" y="140.9">GND</text>
<text x="211.6" y="146">EN</text>
<text x="224.3" y="146">BP</text>
</g>
<g font-size="2.3" fill="#f00">
<text x="187.7" y="45.1">MIPI_DSI_TX0_D2P/LVDS_TX0_D2P</text>
<text x="187.7" y="47.6">MIPI_DSI_TX0_D2N/LVDS_TX0_D2N</text>
<text x="187.5" y="52.7">MIPI_DSI_TX0_D1P/LVDS_TX0_D1P</text>
<text x="187.5" y="55.2">MIPI_DSI_TX0_D1N/LVDS_TX0_D1N</text>
<text x="185.2" y="60.6">MIPI_DSI_TX0_CLKP/LVDS_TX0_CLKP</text>
<text x="185.2" y="63.1">MIPI_DSI_TX0_CLKN/LVDS_TX0_CLKN</text>
<text x="34.1" y="68.2">MIPI_BL_EN_1</text>
<text x="188" y="68.2">MIPI_DSI_TX0_D0P/LVDS_TX0_D0P</text>
<text x="188" y="70.7">MIPI_DSI_TX0_D0N/LVDS_TX0_D0N</text>
<text x="188" y="75.8">MIPI_DSI_TX0_D3P/LVDS_TX0_D3P</text>
<text x="188" y="78.4">MIPI_DSI_TX0_D3N/LVDS_TX0_D3N</text>
<text x="33.1" y="84.5">MIPI_LCD_BL_1</text>
<text x="170.2" y="85.5">MIPI_RESET_1</text>
<text x="24.4" y="181">MIPI_LCD_EN_1</text>
</g>
<text font-size="2.2" x="204" y="197.1">Size</text>
<g font-size="1.8">
<text x="31.7" y="1.9">5</text>
<text x="90.1" y="1.9">4</text>
<text x="148.5" y="1.9">3</text>
<text x="206.8" y="1.9">2</text>
<text x="265.2" y="1.9">1</text>
<text x=".7" y="29.8">D</text>
<text x="295.1" y="29.8">D</text>
<text x=".7" y="80.9">C</text>
<text x="295.1" y="80.9">C</text>
<text x=".7" y="132.1">B</text>
<text x="295.1" y="132.1">B</text>
<text x=".7" y="183.3">A</text>
<text x="295.1" y="183.3">A</text>
<text x="31.7" y="209.2">5</text>
<text x="90.1" y="209.2">4</text>
<text x="148.5" y="209.2">3</text>
<text x="206.8" y="209.2">2</text>
<text x="265.2" y="209.2">1</text>
</g>
</svg>
